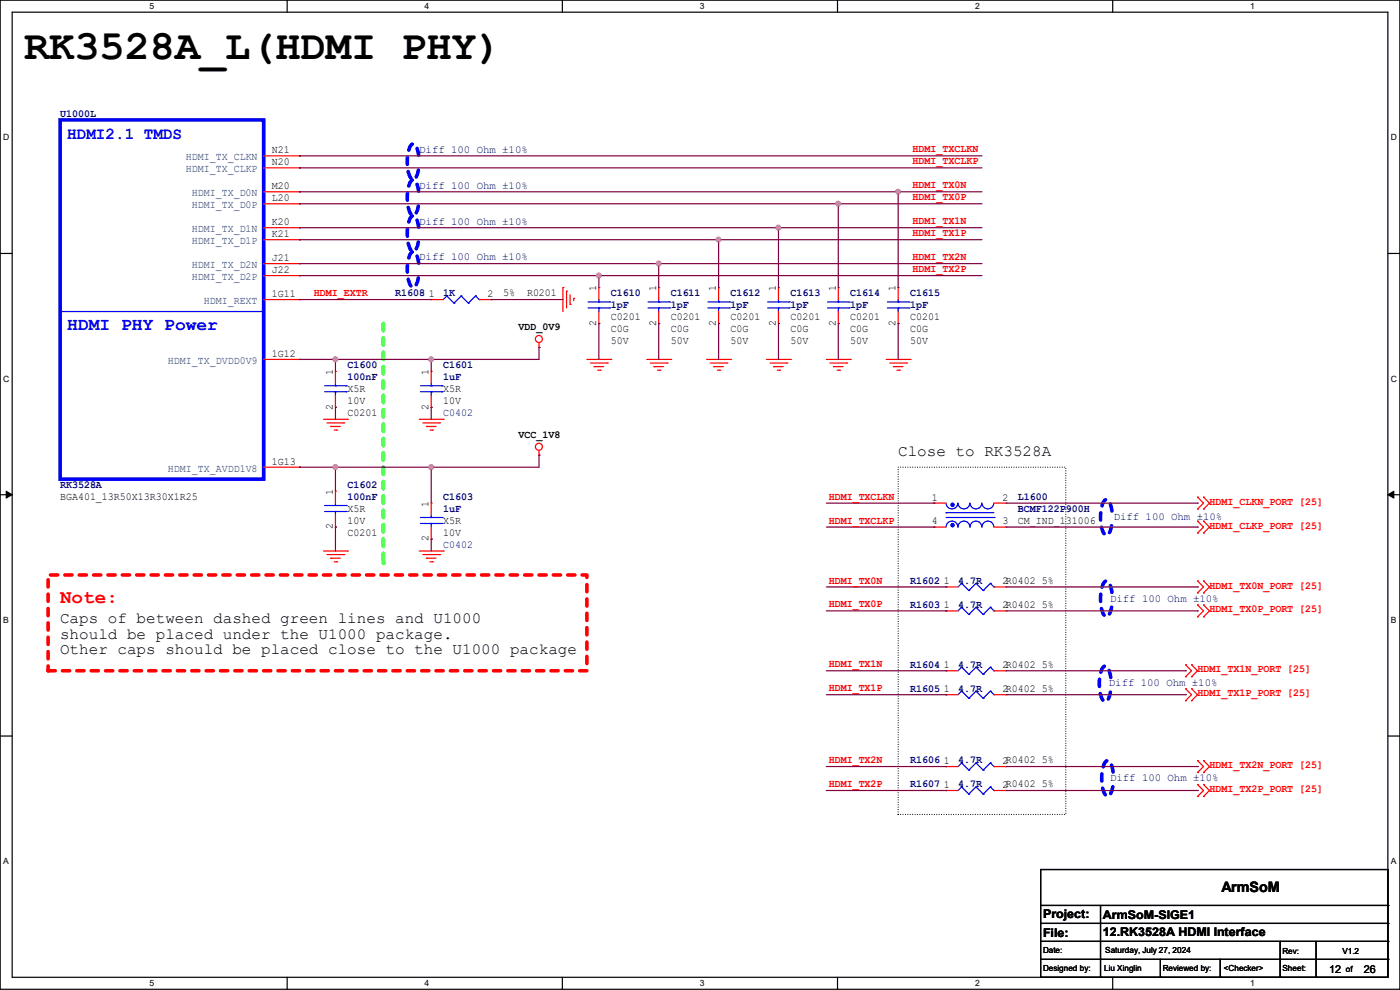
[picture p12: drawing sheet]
<svg xmlns="http://www.w3.org/2000/svg" width="297mm" height="210mm" viewBox="0 0 297 210" stroke-linecap="round" stroke-linejoin="round" font-family="sans-serif">
<g fill="none" stroke="#000" stroke-width=".25">
<path d="M0 0h297v209.8h-297zM2.6 2.6h291.8v204.7h-291.8zM60.9 0v2.6M119.3 0v2.6M177.7 0v2.6M236.1 0v2.6M0 53.8h2.6M294.4 53.8h2.6M0 104.9h2.6M294.4 104.9h2.6M0 156.1h2.6M294.4 156.1h2.6"/>
<path d="M60.9 207.3v2.5M119.3 207.3v2.5M177.7 207.3v2.5M236.1 207.3v2.5"/>
</g>
<path d="M1.3 104.2l1.3 .7-1.3 .8zM294.4 104.9l1.3-.7v1.5z" fill="#000"/>
<path d="M1.3 104.2l1.3 .7-1.3 .8zM294.4 104.9l1.3-.7v1.5z" fill="none" stroke="#000" stroke-width=".21"/>
<path d="M81.3 68.6v50.8" fill="none" stroke="#01ff00" stroke-width=".76" stroke-dasharray="1.5 1.5"/>
<circle cx="81.3" cy="119.4" r=".38" fill="#01ff00" stroke-dasharray="1.5 1.5"/>
<path d="M10.2 122h114.3v20.3h-114.3z" fill="none" stroke="#f00" stroke-width=".76" stroke-dasharray="1.5 1.5"/>
<path d="M88.8 33l-.1-.7a2.1 2.1 0 0 0-1-1.8 1.6 1.6 0 0 0-1 1.4 8.9 8.9 0 0 0 .4 5.8l.6 .4a1.53 1.53 0 0 0 .9-1.3l.3-1.5M88.8 40.6l-.1-.7a2.1 2.1 0 0 0-1-1.8 1.6 1.6 0 0 0-1 1.5 8.9 8.9 0 0 0 .4 5.7l.6 .4a1.53 1.53 0 0 0 .9-1.3l.3-1.5M88.8 48.2l-.1-.7a2.1 2.1 0 0 0-1-1.7 1.6 1.6 0 0 0-1 1.4 8.9 8.9 0 0 0 .4 5.8l.6 .3a1.53 1.53 0 0 0 .9-1.3l.3-1.5M88.8 55.8l-.1-.7a2.1 2.1 0 0 0-1-1.7 1.6 1.6 0 0 0-1 1.4 8.9 8.9 0 0 0 .4 5.8l.6 .4a1.53 1.53 0 0 0 .9-1.4l.3-1.5M235.9 108.4l-.1-.7a2.1 2.1 0 0 0-1.1-1.7 1.6 1.6 0 0 0-1 1.4 8.9 8.9 0 0 0 .5 5.8l.5 .3a2.7 2.7 0 0 0 1.2-2.6M235.9 125.7l-.1-.7a2.1 2.1 0 0 0-1.1-1.8 1.6 1.6 0 0 0-1 1.5 8.9 8.9 0 0 0 .5 5.7l.5 .4a2.7 2.7 0 0 0 1.2-2.6M235.6 143.7l-.1-.7a2.1 2.1 0 0 0-1-1.7 1.6 1.6 0 0 0-1 1.4 8.9 8.9 0 0 0 .4 5.8l.6 .3a1.53 1.53 0 0 0 .9-1.3l.3-1.5M236.1 163.8l-.1-.7a2.1 2.1 0 0 0-1-1.8 1.6 1.6 0 0 0-1 1.5 8.9 8.9 0 0 0 .4 5.7l.6 .4a1.53 1.53 0 0 0 .9-1.3l.3-1.5" fill="none" stroke="#00f" stroke-width=".76" stroke-dasharray="1.5 1.5"/>
<path d="M190.5 99.1h35.6v73.7h-35.6z" fill="none" stroke="#000" stroke-width=".25" stroke-dasharray="0 .5"/>
<g fill="none" stroke="#f00" stroke-width=".25">
<path d="M55.9 33.1h7.6M55.9 35.6h7.6M63.5 33.1h.1M63.5 35.6h.1M55.9 40.7h7.6M55.9 43.2h7.6M55.9 48.3h7.6M55.9 50.8h7.6M55.9 55.9h7.6M55.9 58.5h7.6M63.5 40.7h.1M63.5 43.2h.1"/>
<path d="M63.5 48.3h.1M63.5 50.8h.1M63.5 55.9h.1M63.5 58.5h.1M55.9 76.2h7.6M55.9 63.5h7.6M63.5 63.5h.1M63.5 76.2h.1M71.2 78.8h.1M71.2 78.8v2.5M91.5 63.5h.1M91.5 78.8h.1"/>
<path d="M91.5 78.8v2.5M91.5 63.5h2.5M101.6 63.5h2.6M104.2 63.5h.1M114.3 73.7h.1M114.3 72.7v1M119.4 61h.1M119.4 61v5.1M120.2 61.8h.1M120.2 61.8v3.5M120.9 64.6h.1M120.9 62.5v2.1"/>
<path d="M121.7 63.3h.1M121.7 63.3v.5M124.5 76.2h5.1M125.3 77h3.5M126 77.8h.1M126 77.8h2.1M126.8 78.5h.5M127 61h.1M127 68.6h.1M127 61v2.5M127 66.1v2.5M127.3 78.5h.1"/>
<path d="M128.8 77h.1M129.6 76.2h.1M137.2 76.2h5.1M138 77h3.5M138.7 77.8h.1M138.7 77.8h2.1M139.5 78.5h.5M139.7 61h.1M139.7 68.6h.1M139.7 61v2.5M139.7 66.1v2.5M140 78.5h.1"/>
<path d="M141.5 77h.1M142.3 76.2h.1M149.9 76.2h5.1M150.7 77h3.5M151.4 77.8h.1M151.4 77.8h2.1M152.2 78.5h.5M152.4 61h.1M152.4 68.6h.1M152.4 61v2.5M152.4 66.1v2.5M152.7 78.5h.1"/>
<path d="M154.2 77h.1M155 76.2h.1M162.6 76.2h5.1M163.4 77h3.5M164.1 77.8h.1M164.1 77.8h2.1M164.9 78.5h.5M165.4 78.5h.1M166.9 77h.1M167.7 76.2h.1M175.3 76.2h5.1M176.1 77h3.5"/>
<path d="M176.8 77.8h.1M176.8 77.8h2.1M177.6 78.5h.5M178.1 78.5h.1M179.6 77h.1M180.4 76.2h.1M188 76.2h5.1M188.8 77h3.5M189.5 77.8h.1M189.5 77.8h2.1M190.3 78.5h.5M190.5 61h.1"/>
<path d="M190.5 68.6h.1M190.5 61v2.5M190.5 66.1v2.5M190.8 78.5h.1M192.3 77h.1M193.1 76.2h.1M55.9 99.1h7.6M63.5 99.1h.1M68.6 88.9h5.1M69.4 89.7h3.5M70.1 90.5h.1M70.1 90.5h2.1"/>
<path d="M70.9 91.2h.5M71.2 86.4h.1M71.2 83.9v2.5M71.4 91.2h.1M72.9 89.7h.1M73.7 88.9h.1M88.9 88.9h5.1M89.7 89.7h3.6M90.5 90.5h.1M90.5 90.5h2M91.2 91.2h.5M91.5 86.4h.1"/>
<path d="M91.5 83.9v2.5M91.7 91.2h.1M93.3 89.7h.1M94 88.9h.1M114.3 96.6h.1M114.3 95.5v1.1M68.6 116.9h5.1M69.4 117.6h3.5M70.1 118.4h.1M70.1 118.4h2.1M70.9 119.2h.5M71.4 119.2h.1"/>
<path d="M72.9 117.6h.1M73.7 116.9h.1M88.9 116.9h5.1M89.7 117.6h3.6M90.5 118.4h.1M90.5 118.4h2M91.2 119.2h.5M91.5 106.7h.1M91.5 114.3h.1M91.5 106.7v2.6M91.5 111.8v2.5M91.7 119.2h.1"/>
<path d="M93.3 117.6h.1M94 116.9h.1M254 108h.1M254 105.5h.1M254 113.1h.1M254 110.5h.1M254 105.5l1.3 1.2-1.3 1.3M254 110.5l1.3 1.3-1.3 1.3M255.3 108h.1M255.3 105.5h.1M255.3 113.1h.1M255.3 110.5h.1"/>
<path d="M255.3 105.5l1.3 1.2-1.3 1.3M255.3 110.5l1.3 1.3-1.3 1.3M200.7 129.6h.1M200.7 129.6h2.5M210.9 129.6h2.5M213.4 129.6h.1M254 125.8h.1M254 123.2h.1M254 130.9h.1M254 128.3h.1M254 123.2l1.3 1.3-1.3 1.3M254 128.3l1.3 1.3-1.3 1.3"/>
<path d="M255.3 125.8h.1M255.3 123.2h.1M255.3 130.9h.1M255.3 128.3h.1M255.3 123.2l1.3 1.3-1.3 1.3M255.3 128.3l1.3 1.3-1.3 1.3M200.7 142.3h.1M200.7 142.3h2.5M210.9 142.3h2.5M213.4 142.3h.1M251.5 143.6h.1M251.5 141h.1"/>
<path d="M251.5 148.6h.1M251.5 146.1h.1M251.5 141l1.3 1.3-1.3 1.3M251.5 146.1l1.3 1.3-1.3 1.2M252.8 143.6h.1M252.8 141h.1M252.8 148.6h.1M252.8 146.1h.1M252.8 141l1.2 1.3-1.2 1.3M252.8 146.1l1.2 1.3-1.2 1.2M200.7 167.7h.1M200.7 162.6h.1"/>
<path d="M200.7 167.7h2.5M200.7 162.6h2.5M210.9 167.7h2.5M210.9 162.6h2.5M213.4 167.7h.1M213.4 162.6h.1M254 163.9h.1M254 161.3h.1M254 169h.1M254 166.4h.1M254 161.3l1.3 1.3-1.3 1.3M254 166.4l1.3 1.3-1.3 1.3"/>
<path d="M255.3 163.9h.1M255.3 161.3h.1M255.3 169h.1M255.3 166.4h.1M255.3 161.3l1.3 1.3-1.3 1.3M255.3 166.4l1.3 1.3-1.3 1.3"/>
<circle cx="114.3" cy="71.9" r=".74"/>
<circle cx="114.3" cy="94.8" r=".74"/>
</g>
<g fill="none" stroke="#000" stroke-width=".25">
<path d="M220.8 184.4h73.6v22.9h-73.6zM220.8 192.1h73.6M220.8 195.9h73.6M220.8 199.7h73.6M233.5 192.1v15.2M271.6 199.7v7.6M279.2 199.7v7.6M294.4 192.1h.1M294.4 195.9h.1M294.4 199.7h.1M220.8 203.5h73.6M233.5 207.3h.1"/>
<path d="M246.2 207.3h.1M246.2 203.5v3.8M258.9 207.3h.1M258.9 203.5v3.8M271.6 207.3h.1M279.2 207.3h.1M294.4 203.5h.1"/>
</g>
<g fill="none" stroke="#00f" stroke-width=".25">
<path d="M12.7 66.1h.1M12.7 66.1h43.2M94.8 62.8h.1M94.8 62.8l-.8 .7M94.8 62.8l1.5 1.5M96.3 64.3h.1M97.8 62.8h.1M97.8 62.8l-1.5 1.5M97.8 62.8l1.6 1.5M99.4 64.3h.1M100.9 62.8h.1M100.9 62.8l-1.5 1.5"/>
<path d="M100.9 62.8l.7 .7M101.6 63.5h.1M124.8 65.3h4.5M124.8 64.1h4.5M127 64.1h.1M127 65.3h.1M127 63.5v.6M127 65.3v.8M129.3 65.3h.1M129.3 64.1h.1M137.5 65.3h4.5M137.5 64.1h4.5"/>
<path d="M139.7 64.1h.1M139.7 65.3h.1M139.7 63.5v.6M139.7 65.3v.8M142 65.3h.1M142 64.1h.1M150.2 65.3h4.5M150.2 64.1h4.5M152.4 64.1h.1M152.4 65.3h.1M152.4 63.5v.6M152.4 65.3v.8"/>
<path d="M154.7 65.3h.1M154.7 64.1h.1M188.3 65.3h4.5M188.3 64.1h4.5M190.5 64.1h.1M190.5 65.3h.1M190.5 63.5v.6M190.5 65.3v.8M192.8 65.3h.1M192.8 64.1h.1M68.9 83.1h4.5M68.9 81.8h4.5"/>
<path d="M71.2 81.8h.1M71.2 83.1h.1M71.2 81.3v.5M71.2 83.1v.8M73.4 83.1h.1M73.4 81.8h.1M89.2 83.1h4.6M89.2 81.8h4.6M91.5 81.8h.1M91.5 83.1h.1M91.5 81.3v.5M91.5 83.1v.8"/>
<path d="M93.8 83.1h.1M93.8 81.8h.1M89.2 111h4.6M89.2 109.8h4.6M91.5 109.8h.1M91.5 111h.1M91.5 109.3v.5M91.5 111v.8M93.8 111h.1M93.8 109.8h.1M200.7 108.8h.1M200.7 111.8a1.25 1.25 0 0 1 1.3-1.3 1.25 1.25 0 0 1 1.2 1.3"/>
<path d="M200.7 106.7a1.25 1.25 0 0 0 1.3 1.3 1.25 1.25 0 0 0 1.2-1.3M200.7 109.8h10.2M200.7 108.8h10.2M203.2 111.8a1.25 1.25 0 0 1 1.3-1.3 1.25 1.25 0 0 1 1.2 1.3M203.2 106.7a1.25 1.25 0 0 0 1.3 1.3 1.25 1.25 0 0 0 1.2-1.3M205.8 111.8a1.25 1.25 0 0 1 1.2-1.3 1.25 1.25 0 0 1 1.3 1.3M205.8 106.7a1.25 1.25 0 0 0 1.2 1.3 1.25 1.25 0 0 0 1.3-1.3M208.3 111.8a1.25 1.25 0 0 1 1.3-1.3 1.25 1.25 0 0 1 1.2 1.3M208.3 106.7a1.25 1.25 0 0 0 1.3 1.3 1.25 1.25 0 0 0 1.2-1.3M210.9 109.8h.1M204 128.8h.1M204 128.8l-.8 .8"/>
<path d="M204 128.8l1.5 1.5M205.5 130.3h.1M207.1 128.8h.1M207.1 128.8l-1.6 1.5M207.1 128.8l1.5 1.5M208.6 130.3h.1M210.1 128.8h.1M210.1 128.8l-1.5 1.5M210.1 128.8l.8 .8M210.9 129.6h.1M204 141.5h.1M204 141.5l-.8 .8"/>
<path d="M204 141.5l1.5 1.5M205.5 143h.1M207.1 141.5h.1M207.1 141.5l-1.6 1.5M207.1 141.5l1.5 1.5M208.6 143h.1M210.1 141.5h.1M210.1 141.5l-1.5 1.5M210.1 141.5l.8 .8M210.9 142.3h.1M204 166.9h.1M204 161.8h.1"/>
<path d="M204 166.9l-.8 .8M204 166.9l1.5 1.5M204 161.8l-.8 .8M204 161.8l1.5 1.6M205.5 168.4h.1M205.5 163.4h.1M207.1 166.9h.1M207.1 161.8h.1M207.1 166.9l-1.6 1.5M207.1 166.9l1.5 1.5M207.1 161.8l-1.6 1.6M207.1 161.8l1.5 1.6"/>
<path d="M208.6 168.4h.1M208.6 163.4h.1M210.1 166.9h.1M210.1 161.8h.1M210.1 166.9l-1.5 1.5M210.1 166.9l.8 .8M210.1 161.8l-1.5 1.6M210.1 161.8l.8 .8M210.9 167.7h.1M210.9 162.6h.1"/>
</g>
<path d="M12.7 25.4h43.2v76.2h-43.2z" fill="none" stroke="#00f" stroke-width=".76"/>
<circle cx="202.1" cy="107.1" r=".36" fill="#00f"/>
<circle cx="202.1" cy="107.1" r=".36" fill="none" stroke="#00f" stroke-width=".25"/>
<circle cx="202.1" cy="111.4" r=".36" fill="#00f"/>
<g fill="none" stroke="#00f" stroke-width=".25">
<path d="M162.9 65.3h4.5M162.9 64.1h4.5M165.1 64.1h.1M165.1 65.3h.1M165.1 63.5v.6M165.1 65.3v.8M167.4 65.3h.1M167.4 64.1h.1M175.6 65.3h4.5M175.6 64.1h4.5M177.8 64.1h.1M177.8 65.3h.1"/>
<path d="M177.8 63.5v.6M177.8 65.3v.8M180.1 65.3h.1M180.1 64.1h.1M68.9 108.5h4.5M68.9 107.2h4.5M71.2 107.2h.1M71.2 108.5h.1M71.2 106.7v.5M71.2 108.5v.8M73.4 108.5h.1M73.4 107.2h.1"/>
<path d="M204 123.7h.1M204 123.7l-.8 .8M204 123.7l1.5 1.6M205.5 125.3h.1M207.1 123.7h.1M207.1 123.7l-1.6 1.6M207.1 123.7l1.5 1.6M208.6 125.3h.1M210.1 123.7h.1M210.1 123.7l-1.5 1.6M210.1 123.7l.8 .8M210.9 124.5h.1"/>
<path d="M204 146.6h.1M204 146.6l-.8 .8M204 146.6l1.5 1.5M205.5 148.1h.1M207.1 146.6h.1M207.1 146.6l-1.6 1.5M207.1 146.6l1.5 1.5M208.6 148.1h.1M210.1 146.6h.1M210.1 146.6l-1.5 1.5M210.1 146.6l.8 .8M210.9 147.4h.1"/>
<circle cx="202.1" cy="111.4" r=".36"/>
</g>
<g fill="none" stroke="#f00" stroke-width=".25">
<path d="M165.1 61h.1M165.1 68.6h.1M165.1 61v2.5M165.1 66.1v2.5M177.8 61h.1M177.8 68.6h.1M177.8 61v2.5M177.8 66.1v2.5M71.2 104.2h.1M71.2 111.8h.1M71.2 104.2v2.5M71.2 109.3v2.5"/>
<path d="M198.2 106.7h.1M198.2 111.8h.1M198.2 106.7h2.5M198.2 111.8h2.5M210.9 106.7h2.5M210.9 111.8h2.5M213.4 106.7h.1M213.4 111.8h.1M200.7 124.5h.1M200.7 124.5h2.5M210.9 124.5h2.5M213.4 124.5h.1"/>
<path d="M200.7 147.4h.1M200.7 147.4h2.5M210.9 147.4h2.5M213.4 147.4h.1"/>
</g>
<g fill="none" stroke="#7f003f" stroke-width=".25">
<path d="M63.5 63.5h.1M63.5 76.2h.1M63.5 63.5h28M63.5 76.2h28M71.2 76.2h.1M104.2 63.5h.1M104.2 63.5h15.2M63.5 99.1h.1M63.5 99.1h7.7M71.2 86.4h.1M71.2 86.4v2.5M71.2 111.8h.1"/>
<path d="M71.2 111.8v5.1"/>
</g>
<circle cx="91.5" cy="76.2" r=".49" fill="#f0f"/>
<circle cx="91.5" cy="76.2" r=".49" fill="none" stroke="#f0f" stroke-width=".25"/>
<circle cx="71.1" cy="76.2" r=".49" fill="#f0f"/>
<circle cx="71.1" cy="76.2" r=".49" fill="none" stroke="#f0f" stroke-width=".25"/>
<path d="M71.2 99.1h.1M71.2 99.1v5.1M71.2 99.1h20.3" fill="none" stroke="#7f003f" stroke-width=".25"/>
<circle cx="91.5" cy="99.1" r=".49" fill="#f0f"/>
<circle cx="91.5" cy="99.1" r=".49" fill="none" stroke="#f0f" stroke-width=".25"/>
<circle cx="71.1" cy="99.1" r=".49" fill="#f0f"/>
<circle cx="71.1" cy="99.1" r=".49" fill="none" stroke="#f0f" stroke-width=".25"/>
<g fill="none" stroke="#7f003f" stroke-width=".25">
<path d="M63.5 33.1h.1M63.5 35.6h.1M63.5 33.1h144.8M63.5 35.6h144.8M63.5 40.7h.1M63.5 40.7h127M71.2 76.2h.1M71.2 76.2v2.6M91.5 76.2h.1M91.5 76.2v2.6M114.3 73.7h.1M114.3 73.7v2.5h-22.8"/>
<path d="M91.5 99.1h.1M91.5 86.4h.1M91.5 86.4v2.5M91.5 99.1v7.6M114.3 96.6h.1M114.3 96.6v2.5h-22.8M91.5 114.3h.1M91.5 114.3v2.6M213.4 106.7h40.6M213.4 111.8h40.6M254 106.7h.1M254 111.8h.1"/>
</g>
<circle cx="190.5" cy="40.7" r=".49" fill="#f0f"/>
<circle cx="190.5" cy="40.7" r=".49" fill="none" stroke="#f0f" stroke-width=".25"/>
<path d="M63.5 43.2h.1M63.5 43.2h114.3M190.5 40.7h.1M190.5 40.7v20.3M190.5 40.7h17.8M213.4 124.5h40.6M254 124.5h.1" fill="none" stroke="#7f003f" stroke-width=".25"/>
<circle cx="177.8" cy="43.2" r=".49" fill="#f0f"/>
<circle cx="177.8" cy="43.2" r=".49" fill="none" stroke="#f0f" stroke-width=".25"/>
<path d="M63.5 48.3h.1M63.5 48.3h101.6M177.8 43.2h.1M177.8 43.2v17.8M177.8 43.2h30.5M213.4 129.6h40.6M254 129.6h.1" fill="none" stroke="#7f003f" stroke-width=".25"/>
<circle cx="165.1" cy="48.3" r=".49" fill="#f0f"/>
<circle cx="165.1" cy="48.3" r=".49" fill="none" stroke="#f0f" stroke-width=".25"/>
<path d="M63.5 50.8h.1M63.5 50.8h88.9M165.1 48.3h.1M165.1 48.3h43.2M165.1 48.3v12.7M213.4 142.3h38.1M251.5 142.3h.1" fill="none" stroke="#7f003f" stroke-width=".25"/>
<circle cx="152.4" cy="50.8" r=".49" fill="#f0f"/>
<circle cx="152.4" cy="50.8" r=".49" fill="none" stroke="#f0f" stroke-width=".25"/>
<path d="M63.5 55.9h.1M63.5 55.9h144.8M139.7 55.9h.1M152.4 50.8h.1M152.4 50.8v10.2M152.4 50.8h55.9M213.4 147.4h38.1M251.5 147.4h.1" fill="none" stroke="#7f003f" stroke-width=".25"/>
<circle cx="139.7" cy="55.9" r=".49" fill="#f0f"/>
<circle cx="139.7" cy="55.9" r=".49" fill="none" stroke="#f0f" stroke-width=".25"/>
<path d="M63.5 58.5h.1M63.5 58.5h144.8M127 58.5h.1M139.7 55.9h.1M139.7 55.9v5.1M213.4 162.6h40.6M254 162.6h.1" fill="none" stroke="#7f003f" stroke-width=".25"/>
<circle cx="127" cy="58.4" r=".49" fill="#f0f"/>
<circle cx="127" cy="58.4" r=".49" fill="none" stroke="#f0f" stroke-width=".25"/>
<g fill="none" stroke="#7f003f" stroke-width=".25">
<path d="M127 58.5h.1M127 58.5v2.5M127 68.6h.1M127 68.6v7.6M139.7 68.6h.1M139.7 68.6v7.6M152.4 68.6h.1M152.4 68.6v7.6M165.1 68.6h.1M165.1 68.6v7.6M177.8 68.6h.1M177.8 68.6v7.6"/>
<path d="M190.5 68.6h.1M190.5 68.6v7.6M175.3 106.7h22.9M175.3 111.8h22.9M198.2 106.7h.1M198.2 111.8h.1M175.3 124.5h25.4M175.3 129.6h25.4M200.7 124.5h.1M200.7 129.6h.1M175.3 142.3h25.4M175.3 147.4h25.4"/>
<path d="M200.7 142.3h.1M200.7 147.4h.1M175.3 167.7h25.4M175.3 162.6h25.4M200.7 162.6h.1M200.7 167.7h.1M213.4 167.7h40.6M254 167.7h.1"/>
</g>
<circle cx="91.5" cy="76.2" r=".49" fill="#f0f"/>
<circle cx="91.5" cy="76.2" r=".49" fill="none" stroke="#f0f" stroke-width=".25"/>
<circle cx="71.1" cy="76.2" r=".49" fill="#f0f"/>
<circle cx="71.1" cy="76.2" r=".49" fill="none" stroke="#f0f" stroke-width=".25"/>
<circle cx="91.5" cy="99.1" r=".49" fill="#f0f"/>
<circle cx="91.5" cy="99.1" r=".49" fill="none" stroke="#f0f" stroke-width=".25"/>
<circle cx="71.1" cy="99.1" r=".49" fill="#f0f"/>
<circle cx="71.1" cy="99.1" r=".49" fill="none" stroke="#f0f" stroke-width=".25"/>
<circle cx="190.5" cy="40.7" r=".49" fill="#f0f"/>
<circle cx="190.5" cy="40.7" r=".49" fill="none" stroke="#f0f" stroke-width=".25"/>
<circle cx="177.8" cy="43.2" r=".49" fill="#f0f"/>
<circle cx="177.8" cy="43.2" r=".49" fill="none" stroke="#f0f" stroke-width=".25"/>
<circle cx="165.1" cy="48.3" r=".49" fill="#f0f"/>
<circle cx="165.1" cy="48.3" r=".49" fill="none" stroke="#f0f" stroke-width=".25"/>
<circle cx="152.4" cy="50.8" r=".49" fill="#f0f"/>
<circle cx="152.4" cy="50.8" r=".49" fill="none" stroke="#f0f" stroke-width=".25"/>
<circle cx="139.7" cy="55.9" r=".49" fill="#f0f"/>
<circle cx="139.7" cy="55.9" r=".49" fill="none" stroke="#f0f" stroke-width=".25"/>
<circle cx="127" cy="58.4" r=".49" fill="#f0f"/>
<circle cx="127" cy="58.4" r=".49" fill="none" stroke="#f0f" stroke-width=".25"/>
<text font-size="8.9" x="5.1" y="12.5">RK3528A_L(HDMI PHY)</text>
<text font-size="4.1" fill="#f00" x="12.7" y="127.9">Note:</text>
<text font-size="3.8" fill="#00f" x="14.3" y="70.1">HDMI PHY Power</text>
<text font-size="3.6" fill="#00f" x="14.3" y="29.4">HDMI2.1 TMDS</text>
<g font-size="3.3">
<text x="190.5" y="96.6">Close to RK3528A</text>
<text x="12.7" y="132.2">Caps of between dashed green lines and U1000</text>
<text x="12.7" y="135.5">should be placed under the U1000 package.</text>
<text x="12.7" y="138.8">Other caps should be placed close to the U1000 package</text>
</g>
<text font-size="3" x="259.1" y="189.3">ArmSoM</text>
<g font-size="2.5">
<text x="221.3" y="194.7">Project:</text>
<text x="234" y="194.9">ArmSoM-SIGE1</text>
<text x="221.3" y="198.8">File:</text>
<text x="234" y="198.5">12.RK3528A HDMI Interface</text>
</g>
<g font-size="2.3" fill="#00007f">
<text x="12.7" y="24.8">U1000L</text>
<text x="88.9" y="32.4">Diff 100 Ohm ±10%</text>
<text x="88.9" y="40">Diff 100 Ohm ±10%</text>
<text x="88.9" y="47.6">Diff 100 Ohm ±10%</text>
<text x="88.9" y="55.2">Diff 100 Ohm ±10%</text>
<text x="83.9" y="62.9">R1608</text>
<text x="94" y="62.9">1K</text>
<text x="129.6" y="62.9">C1610</text>
<text x="129.6" y="65.4">1pF</text>
<text x="142.3" y="62.9">C1611</text>
<text x="142.3" y="65.4">1pF</text>
<text x="155" y="62.9">C1612</text>
<text x="155" y="65.4">1pF</text>
<text x="167.7" y="62.9">C1613</text>
<text x="167.7" y="65.4">1pF</text>
<text x="180.4" y="62.9">C1614</text>
<text x="180.4" y="65.4">1pF</text>
<text x="193.1" y="62.9">C1615</text>
<text x="193.1" y="65.4">1pF</text>
<text x="73.7" y="78.1">C1600</text>
<text x="73.7" y="80.6">100nF</text>
<text x="94" y="78.1">C1601</text>
<text x="94" y="80.6">1uF</text>
<text x="94" y="88.3">C0402</text>
<text x="12.7" y="103.5">RK3528A</text>
<text x="73.7" y="103.5">C1602</text>
<text x="73.7" y="106">100nF</text>
<text x="94" y="106">C1603</text>
<text x="215.9" y="106">L1600</text>
<text x="94" y="108.6">1uF</text>
<text x="215.9" y="108.6">BCMF122P900H</text>
<text x="236.3" y="110.4">Diff 100 Ohm ±10%</text>
<text x="94" y="116.2">C0402</text>
<text x="193.1" y="123.8">R1602</text>
<text x="203.2" y="123.8">4.7R</text>
<text x="193.1" y="128.9">R1603</text>
<text x="203.2" y="128.9">4.7R</text>
<text x="235.5" y="127.6">Diff 100 Ohm ±10%</text>
<text x="193.1" y="141.6">R1604</text>
<text x="203.2" y="141.6">4.7R</text>
<text x="193.1" y="146.7">R1605</text>
<text x="203.2" y="146.7">4.7R</text>
<text x="235.2" y="145.4">Diff 100 Ohm ±10%</text>
<text x="193.1" y="161.9">R1606</text>
<text x="203.2" y="161.9">4.7R</text>
<text x="193.1" y="167">R1607</text>
<text x="203.2" y="167">4.7R</text>
<text x="235.5" y="165.7">Diff 100 Ohm ±10%</text>
</g>
<g font-size="2.3" fill="#003f7f">
<text x="39.4" y="34">HDMI_TX_CLKN</text>
<text x="39.4" y="36.5">HDMI_TX_CLKP</text>
<text x="40.7" y="41.6">HDMI_TX_D0N</text>
<text x="40.7" y="44.2">HDMI_TX_D0P</text>
<text x="40.7" y="49.2">HDMI_TX_D1N</text>
<text x="40.7" y="51.8">HDMI_TX_D1P</text>
<text x="40.7" y="56.9">HDMI_TX_D2N</text>
<text x="40.7" y="59.4">HDMI_TX_D2P</text>
<text x="43.2" y="64.5">HDMI_REXT</text>
<text x="35.6" y="77.2">HDMI_TX_DVDD0V9</text>
<text x="35.6" y="100">HDMI_TX_AVDD1V8</text>
</g>
<g font-size="2.3">
<text x="57.7" y="32.5">N21</text>
<text x="57.7" y="35.1">N20</text>
<text x="57.7" y="40.1">M20</text>
<text x="57.7" y="42.7">L20</text>
<text x="57.7" y="47.8">K20</text>
<text x="57.7" y="50.3">K21</text>
<text x="57.7" y="55.4">J21</text>
<text x="57.7" y="57.9">J22</text>
<text x="57.7" y="63">1G11</text>
<text x="91" y="63">1</text>
<text x="103.4" y="63">2</text>
<text x="106.7" y="62.9">5%</text>
<text x="111.8" y="62.9">R0201</text>
<text x="126.5" y="61.8" transform="rotate(-90 126.5 61.8)">1</text>
<text x="139.2" y="61.8" transform="rotate(-90 139.2 61.8)">1</text>
<text x="151.9" y="61.8" transform="rotate(-90 151.9 61.8)">1</text>
<text x="164.6" y="61.8" transform="rotate(-90 164.6 61.8)">1</text>
<text x="177.3" y="61.8" transform="rotate(-90 177.3 61.8)">1</text>
<text x="190" y="61.8" transform="rotate(-90 190 61.8)">1</text>
<text x="110" y="70">VDD_0V9</text>
<text x="126.5" y="69.1" transform="rotate(-90 126.5 69.1)">2</text>
<text x="129.6" y="67.9">C0201</text>
<text x="129.6" y="70.5">C0G</text>
<text x="139.2" y="69.1" transform="rotate(-90 139.2 69.1)">2</text>
<text x="142.3" y="67.9">C0201</text>
<text x="142.3" y="70.5">C0G</text>
<text x="151.9" y="69.1" transform="rotate(-90 151.9 69.1)">2</text>
<text x="155" y="67.9">C0201</text>
<text x="155" y="70.5">C0G</text>
<text x="164.6" y="69.1" transform="rotate(-90 164.6 69.1)">2</text>
<text x="167.7" y="67.9">C0201</text>
<text x="167.7" y="70.5">C0G</text>
<text x="177.3" y="69.1" transform="rotate(-90 177.3 69.1)">2</text>
<text x="180.4" y="67.9">C0201</text>
<text x="180.4" y="70.5">C0G</text>
<text x="190" y="69.1" transform="rotate(-90 190 69.1)">2</text>
<text x="193.1" y="67.9">C0201</text>
<text x="193.1" y="70.5">C0G</text>
<text x="57.7" y="75.7">1G12</text>
<text x="129.6" y="73">50V</text>
<text x="142.3" y="73">50V</text>
<text x="155" y="73">50V</text>
<text x="167.7" y="73">50V</text>
<text x="180.4" y="73">50V</text>
<text x="193.1" y="73">50V</text>
<text x="70.6" y="79.5" transform="rotate(-90 70.6 79.5)">1</text>
<text x="73.7" y="83.2">X5R</text>
<text x="90.9" y="79.5" transform="rotate(-90 90.9 79.5)">1</text>
<text x="94" y="83.2">X5R</text>
<text x="70.6" y="86.9" transform="rotate(-90 70.6 86.9)">2</text>
<text x="73.7" y="88.3">C0201</text>
<text x="73.7" y="85.7">10V</text>
<text x="90.9" y="86.9" transform="rotate(-90 90.9 86.9)">2</text>
<text x="94" y="85.7">10V</text>
<text x="110" y="92.8">VCC_1V8</text>
<text x="57.7" y="98.6">1G13</text>
<text x="12.7" y="106">BGA401_13R50X13R30X1R25</text>
<text x="70.6" y="104.9" transform="rotate(-90 70.6 104.9)">1</text>
<text x="90.9" y="107.5" transform="rotate(-90 90.9 107.5)">1</text>
<text x="197.7" y="106.2">1</text>
<text x="212.6" y="106.2">2</text>
<text x="70.6" y="112.3" transform="rotate(-90 70.6 112.3)">2</text>
<text x="73.7" y="113.7">C0201</text>
<text x="73.7" y="108.6">X5R</text>
<text x="73.7" y="111.1">10V</text>
<text x="94" y="111.1">X5R</text>
<text x="94" y="113.7">10V</text>
<text x="197.7" y="111.3">4</text>
<text x="212.6" y="111.3">3</text>
<text x="215.9" y="111.1">CM_IND_131006</text>
<text x="90.9" y="114.9" transform="rotate(-90 90.9 114.9)">2</text>
<text x="200.2" y="124">1</text>
<text x="212.6" y="124">2R0402 5%</text>
<text x="200.2" y="129">1</text>
<text x="212.6" y="129">2R0402 5%</text>
<text x="200.2" y="141.7">1</text>
<text x="212.6" y="141.7">2R0402 5%</text>
<text x="200.2" y="146.8">1</text>
<text x="212.6" y="146.8">2R0402 5%</text>
<text x="200.2" y="167.1">1</text>
<text x="200.2" y="162.1">1</text>
<text x="212.6" y="167.1">2R0402 5%</text>
<text x="212.6" y="162.1">2R0402 5%</text>
<text x="282" y="206.3">12</text>
<text x="289.3" y="206.3">26</text>
</g>
<g font-size="2.3" fill="#f00">
<text x="193.6" y="32.3">HDMI_TXCLKN</text>
<text x="193.6" y="34.9">HDMI_TXCLKP</text>
<text x="193.6" y="40">HDMI_TX0N</text>
<text x="193.6" y="42.5">HDMI_TX0P</text>
<text x="193.6" y="47.6">HDMI_TX1N</text>
<text x="193.6" y="50.1">HDMI_TX1P</text>
<text x="193.6" y="55.2">HDMI_TX2N</text>
<text x="193.6" y="57.7">HDMI_TX2P</text>
<text x="66.6" y="62.8">HDMI_EXTR</text>
<text x="175.8" y="106">HDMI_TXCLKN</text>
<text x="256.6" y="107.1">HDMI_CLKN_PORT [25]</text>
<text x="175.8" y="111.1">HDMI_TXCLKP</text>
<text x="256.6" y="112.1">HDMI_CLKP_PORT [25]</text>
<text x="175.8" y="123.8">HDMI_TX0N</text>
<text x="256.6" y="124.8">HDMI_TX0N_PORT [25]</text>
<text x="175.8" y="128.9">HDMI_TX0P</text>
<text x="256.6" y="129.9">HDMI_TX0P_PORT [25]</text>
<text x="175.8" y="141.6">HDMI_TX1N</text>
<text x="254" y="142.6">HDMI_TX1N_PORT [25]</text>
<text x="175.8" y="146.6">HDMI_TX1P</text>
<text x="254" y="147.7">HDMI_TX1P_PORT [25]</text>
<text x="175.8" y="161.9">HDMI_TX2N</text>
<text x="175.8" y="167">HDMI_TX2P</text>
<text x="256.6" y="162.9">HDMI_TX2N_PORT [25]</text>
<text x="256.6" y="168">HDMI_TX2P_PORT [25]</text>
</g>
<g font-size="1.8">
<text x="31.7" y="1.9">5</text>
<text x="90.1" y="1.9">4</text>
<text x="148.5" y="1.9">3</text>
<text x="206.8" y="1.9">2</text>
<text x="265.2" y="1.9">1</text>
<text x=".7" y="29.8">D</text>
<text x="295.1" y="29.8">D</text>
<text x=".7" y="80.9">C</text>
<text x="295.1" y="80.9">C</text>
<text x=".7" y="132.1">B</text>
<text x="295.1" y="132.1">B</text>
<text x=".7" y="183.3">A</text>
<text x="295.1" y="183.3">A</text>
<text x="221.3" y="202.1">Date:</text>
<text x="234.5" y="202.1">Saturday, July 27, 2024</text>
<text x="272.1" y="202.3">Rev:</text>
<text x="284.8" y="202.3">V1.2</text>
<text x="31.7" y="209.2">5</text>
<text x="90.1" y="209.2">4</text>
<text x="148.5" y="209.2">3</text>
<text x="206.8" y="209.2">2</text>
<text x="221.3" y="205.9">Designed by:</text>
<text x="234.2" y="205.9">Liu Xinglin</text>
<text x="246.7" y="205.9">Reviewed by:</text>
<text x="259.6" y="205.9">&lt;Checker&gt;</text>
<text x="265.2" y="209.2">1</text>
<text x="272.1" y="205.9">Sheet:</text>
<text x="285.5" y="206.1">of</text>
</g>
</svg>
